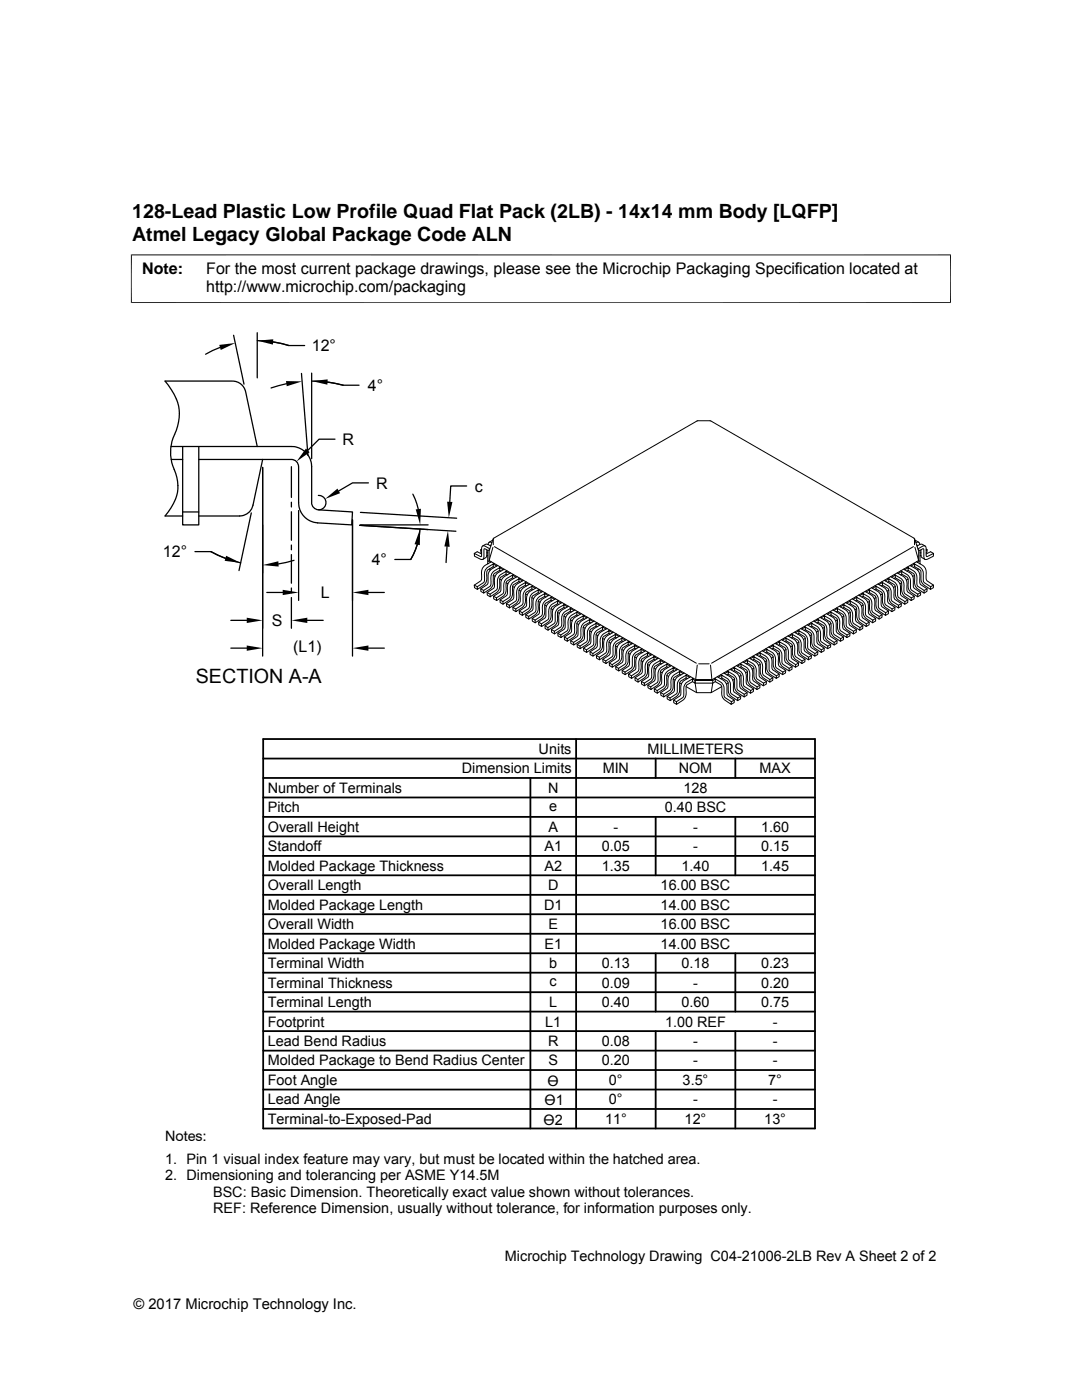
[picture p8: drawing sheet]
<svg xmlns="http://www.w3.org/2000/svg" width="216mm" height="279mm" viewBox="0 0 216 279" stroke-linecap="round" stroke-linejoin="round" font-family="sans-serif">
<g fill="none" stroke="#000" stroke-width=".2">
<path d="M26.1 50.9h163.7M26.2 50.8v9.7M189.7 50.8v9.7M26.1 60.4h163.7M94.6 110.4l.6-.3 .9 .5M94.6 116.8l.6 .3M95.9 117.5l.6 .3M96.1 109.6l-.2 .1M96.1 109.8l-.2-.1v.6h.2M96.3 109l.8-.4 .8 .4M97.1 110.3h.2M97.1 109.7v1.4l-.7 .5"/>
<path d="M97.1 110.8l.2 .1M97.2 118.3l.6 .3M97.3 111.9v.6M97.4 112.5h-.1M97.7 109.7l-.4 .2v2l.6 .3M97.7 113.5l.1 .3M97.7 109.5l-.9-.5h-.5l-.2 .4v1.6l-.2 .1-1.3-.7 .1 .6 1.2 .6h.5l.2-.4v-1.6l.2-.1 .6 .4M98 108.8l-.1 .1M98 112.1l-1.2 .7a2.28 2.28 0 0 0-.7 2.5l-.2 .7-1.3 .8 .1 .5 .5 .3M98.1 108.3l-.5-.1-.2 .5M98.3 107.8l-.7 .4M98.4 109.2l-.8 2.7"/>
<path d="M98.4 107.6v1.1M98.4 114.8l.4 .2M98.4 113.1l.3 .1M98.5 119l.6 .3M98.5 107.4l40.6-23.4h2.6l40.7 23.4 .9 2.6v1.9l-41.2 23.7h-3.3l-41.2-23.7v-1.9zM98.6 112.4l-1.2 .8a2.25 2.25 0 0 0-.7 2.5l-.3 .6-1.2 .8v.5l1.3-.8a2.33 2.33 0 0 0 .6-2.4l.3-.7 1-.6v-.5l.7 .4M98.7 109.1l40.2 23.3M99.3 112.9a2.69 2.69 0 0 0-1.9 3.5l-.2 .3-1.3 .8v.5l.6 .4M99.7 115.6l.4 .2M99.7 113.8l.2 .2M99.8 119.7l.6 .4M99.9 113.2l-1.2 .7a2.21 2.21 0 0 0-.7 2.5l-.3 .7-1.2 .7v.6a2.83 2.83 0 0 0 1.9-3.7l.3-.3 1-.6v-.5l.7 .4"/>
<path d="M100.6 113.6l-1.2 .7a2.32 2.32 0 0 0-.7 2.5l-.3 .7-1.2 .8v.5l.6 .3M101 116.3l.3 .2M101 114.6l.2 .1M101.2 113.9a2.72 2.72 0 0 0-2 3.6l-.1 .2-1.3 .9v.5l1.2-.8a2.41 2.41 0 0 0 .7-2.5l.1-.4 .2-.2 1-.6v-.6l.7 .4M101.9 114.3a2.68 2.68 0 0 0-2 3.6l-.2 .3-1.2 .8v.5l.6 .3M102.3 117.1l.3 .1M102.3 115.3l.2 .2M102.5 114.7l-1.3 .7a2.3 2.3 0 0 0-.7 2.5l-.2 .6-1.2 .8v.5l1.2-.8a2.31 2.31 0 0 0 .7-2.4l.2-.7 1.1-.6v-.5l.7 .4M103.2 115.1l-1.2 .7a2.22 2.22 0 0 0-.7 2.4l-.3 .7-1.2 .8v.5l.6 .4M103.5 116.1l.3 .1M103.5 117.8l.4 .2M103.7 115.4a2.72 2.72 0 0 0-1.9 3.6l-.2 .3-1.2 .8v.5l1.2-.8a2.44 2.44 0 0 0 .7-2.5l.2-.7 1-.5v-.6l.8 .4"/>
<path d="M104.5 115.8l-1.3 .7a2.21 2.21 0 0 0-.7 2.5l-.2 .7-1.3 .8 .1 .5 .6 .3M104.8 118.5l.4 .2M104.8 116.8l.3 .1M105 116.1l-1.2 .8a2.29 2.29 0 0 0-.7 2.5l-.3 .6-1.2 .8 .1 .5 1.2-.8a2.33 2.33 0 0 0 .6-2.4l.3-.7 1-.6v-.5l.7 .4M105.7 116.6l-1.2 .7a2.22 2.22 0 0 0-.7 2.4l-.3 .7-1.2 .8 .1 .5 .5 .4M106.1 119.3l.4 .2M106.1 117.5l.3 .2M106.3 116.9a2.71 2.71 0 0 0-1.9 3.5l-.3 .4-1.2 .7v.6l1.3-.8a2.26 2.26 0 0 0 .6-2.5l.3-.7 1-.6v-.5l.7 .4M107 117.3l-1.2 .7a2.32 2.32 0 0 0-.7 2.5l-.3 .7-1.2 .7 .1 .6 .5 .3M107.4 118.3l.2 .1M107.6 117.6l-1.2 .7a2.26 2.26 0 0 0-.7 2.5l-.3 .7-1.2 .8v.5l1.3-.8a2.43 2.43 0 0 0 .6-2.5l.3-.6 1-.6v-.6l.7 .5M108.3 118a2.71 2.71 0 0 0-2 3.6l-.2 .3-1.2 .8v.5l.6 .3"/>
<path d="M108.7 119l.2 .1M108.9 118.4l-1.2 .7a2.25 2.25 0 0 0-.7 2.4l-.3 .7-1.2 .8v.5l1.2-.8a2.26 2.26 0 0 0 .7-2.4l.3-.7 1-.6v-.5l.7 .4M109.6 118.8l-1.2 .7a2.21 2.21 0 0 0-.7 2.5l-.3 .6-1.2 .8v.6l.6 .3M110 119.8l.2 .1M110.2 119.1l-1.3 .7a2.26 2.26 0 0 0-.6 2.5l-.3 .7-1.2 .8v.5l1.2-.8a2.44 2.44 0 0 0 .7-2.5l.2-.6 1.1-.6v-.6l.7 .4M110.9 119.5a2.71 2.71 0 0 0-2 3.6l-.2 .3-1.2 .8v.5l.6 .3M111.4 119.8l-1.2 .7a2.36 2.36 0 0 0-.7 2.6l-.2 .6-1.3 .8 .1 .5 1.2-.8a2.33 2.33 0 0 0 .6-2.4l.3-.7 1.1-.6v-.5l.7 .4M169.5 119.8l1.2 .7a2.26 2.26 0 0 1 .7 2.5l.3 .7 1.2 .8-.1 .5-1.2-.8a2.44 2.44 0 0 1-.6-2.5l-.3-.6-1-.6v-.5l-.7 .4M170.1 119.5l1.2 .7a2.21 2.21 0 0 1 .7 2.5l.2 .7 1.2 .8v.5l-.6 .3M170.8 119.1l1.2 .7a2.25 2.25 0 0 1 .7 2.5l.2 .7 1.3 .8-.1 .5-1.2-.8a2.26 2.26 0 0 1-.6-2.5l-.3-.6-1.1-.6v-.6l-.7 .4M170.9 119.8l-.2 .1M171.3 118.8a2.71 2.71 0 0 1 2 3.5l.2 .3 1.2 .8v.6l-.6 .3"/>
<path d="M172 118.4l1.2 .7a2.26 2.26 0 0 1 .7 2.4l.3 .7 1.2 .8v.5l-1.2-.8a2.43 2.43 0 0 1-.7-2.5l-.3-.6-1-.6v-.5l-.7 .4M172.2 119l-.2 .1M172.6 118l1.2 .7a2.32 2.32 0 0 1 .7 2.6l.3 .6 1.2 .8v.5l-.6 .3M173.3 117.6a2.71 2.71 0 0 1 2 3.6l.2 .3 1.2 .8v.5l-1.2-.8a2.26 2.26 0 0 1-.7-2.4l-.3-.7-1-.6v-.6l-.7 .5M173.5 118.3l-.2 .1M173.9 117.3l1.2 .7a2.22 2.22 0 0 1 .7 2.5l.3 .7 1.2 .7v.6l-.6 .3M174.6 116.9l1.2 .7a2.29 2.29 0 0 1 .7 2.5l.3 .7 1.2 .7v.6l-1.3-.8a2.33 2.33 0 0 1-.6-2.5l-.3-.7-1-.6v-.5l-.7 .4M174.8 117.5l-.2 .2M174.8 119.3l-.4 .2M175.2 116.6l1.2 .7a2.21 2.21 0 0 1 .7 2.4l.3 .7 1.2 .8-.1 .5-.5 .4M175.9 116.1a2.72 2.72 0 0 1 1.9 3.6l.3 .3 1.2 .8v.5l-1.3-.8a2.44 2.44 0 0 1-.6-2.5l-.3-.6-1-.6v-.5l-.7 .4M176.1 116.8l-.3 .1"/>
<path d="M176.1 118.5l-.4 .2M176.5 115.8l1.2 .7a2.22 2.22 0 0 1 .7 2.5l.2 .7 1.3 .8-.1 .5-.5 .3M177.2 115.4l1.2 .7a2.3 2.3 0 0 1 .7 2.5l.2 .7 1.3 .8-.1 .5-1.2-.8a2.33 2.33 0 0 1-.6-2.5l-.3-.7-1-.5v-.6l-.7 .4M177.4 116.1l-.3 .1M177.4 117.8l-.4 .2M177.7 115.1a2.68 2.68 0 0 1 2 3.5l.2 .3 1.2 .8v.5l-.6 .4M178.5 114.7l1.2 .7a2.19 2.19 0 0 1 .7 2.4l.2 .7 1.2 .8v.5l-1.2-.8a2.41 2.41 0 0 1-.7-2.5v-.4l-.2-.2-1.1-.6v-.5l-.7 .4M178.6 115.3l-.2 .2M178.6 117.1l-.3 .1M179 114.3l1.3 .7a2.32 2.32 0 0 1 .7 2.6l.2 .6 1.2 .8v.5l-.6 .3M179.7 113.9a2.71 2.71 0 0 1 2 3.6l.2 .3 1.2 .8v.5l-1.2-.8a2.25 2.25 0 0 1-.7-2.4l-.2-.7-1.1-.6v-.6l-.7 .4M179.9 116.3l-.3 .2"/>
<path d="M179.9 114.6l-.2 .1M180.3 113.6a2.69 2.69 0 0 1 2 3.5l.2 .4 1.2 .8v.5l-.6 .3M181 113.2l1.2 .7a2.23 2.23 0 0 1 .7 2.5l.3 .7 1.2 .7v.6l-1.2-.8a2.33 2.33 0 0 1-.7-2.5l-.3-.7-1-.6v-.5l-.7 .4M181.1 119.7l-.5 .4M181.2 115.6l-.4 .2M181.2 113.8l-.2 .2M181.6 112.9l1.2 .7a2.28 2.28 0 0 1 .7 2.5l.3 .6 1.2 .8v.5l-.6 .4M182.3 109.1l-40.3 23.3M182.3 112.4a2.71 2.71 0 0 1 2 3.6l.2 .3 1.2 .8v.5a2.83 2.83 0 0 1-2-3.6l-.2-.3-1-.6v-.5l-.7 .4M182.4 119l-.6 .3M182.5 107.6v1.1M182.5 114.8l-.4 .2"/>
<path d="M182.5 113.1l-.3 .1M182.6 109.2l.7 2.7M182.6 107.8l.7 .4M182.8 108.3l.5-.1 .2 .5M182.9 112.1l1.2 .7a2.22 2.22 0 0 1 .7 2.5l.3 .7 1.2 .8-.1 .5-.5 .3M182.9 108.8l.2 .1M183.2 109.5l.9-.5h.5l.2 .4v1.6l.3 .1 1.2-.7-.1 .6-1.2 .6h-.4l-.3-.4v-1.6l-.2-.1-.6 .4M183.2 113.5l-.1 .3M183.2 109.7l.4 .2v2l-.5 .3M183.6 110.3h.2M183.6 112.5h.1M183.6 111.9l-.1 .6"/>
<path d="M183.7 118.3l-.6 .3M183.8 110.8l-.2 .1M183.8 109.7v1.4l.8 .5M184.6 109l-.8-.4-.8 .4M184.8 109.8l.2-.1v.6h-.2M184.8 109.6l.2 .1M185 117.5l-.6 .3M186.3 110.4l-.6-.3-.9 .5M186.3 116.8l-.6 .3M101 120.5l.6 .3M102.3 121.2l.6 .3M103.6 121.9l.6 .4"/>
<path d="M104.9 122.7l.6 .3M106.2 123.4l.6 .4M107.4 120l.4 .2M107.5 124.2l.5 .3M108.7 120.7l.4 .2M108.8 124.9l.5 .3M110 121.5l.3 .2M110 125.6l.6 .4M111.3 122.2l.3 .2M111.3 120.5l.2 .1M111.3 126.4l.6 .3M112.1 120.2l-1.2 .8a2.19 2.19 0 0 0-.7 2.4l-.2 .7-1.2 .8v.5l.5 .4"/>
<path d="M112.5 121.2l.3 .2M112.5 123l.4 .2M112.6 127.1l.6 .4M112.7 120.6a2.71 2.71 0 0 0-1.9 3.5l-.2 .4-1.3 .7v.6l1.3-.8a2.32 2.32 0 0 0 .6-2.5l.3-.7 1-.6v-.5l.7 .4M113.4 121l-1.2 .7a2.3 2.3 0 0 0-.7 2.5l-.2 .7-1.3 .7 .1 .6 .5 .3M113.8 123.7l.4 .2M113.8 122l.2 .1M113.9 127.9l.5 .3M114 121.3l-1.2 .7a2.26 2.26 0 0 0-.7 2.5l-.3 .7-1.2 .8v.5l1.3-.8a2.35 2.35 0 0 0 .6-2.5l.1-.4 .2-.2 1-.6v-.6l.7 .5M114.7 121.7a2.71 2.71 0 0 0-1.9 3.6l-.3 .3-1.2 .8v.5l.6 .3M115.1 124.4l.3 .2M115.1 122.7l.2 .2"/>
<path d="M115.2 128.6l.5 .3M115.3 122.1l-1.2 .7a2.25 2.25 0 0 0-.7 2.4l-.3 .7-1.2 .8v.5l1.2-.8a2.26 2.26 0 0 0 .7-2.4l.3-.7 1-.6v-.5l.7 .4M116 122.5l-1.2 .7a2.29 2.29 0 0 0-.7 2.5l-.3 .6-1.2 .8v.6l.6 .3M116.4 125.2l.3 .2M116.4 123.5l.2 .1M116.4 129.3l.6 .4M116.6 122.8l-1.2 .7a2.26 2.26 0 0 0-.7 2.5l-.3 .7-1.2 .8v.5l1.2-.8a2.43 2.43 0 0 0 .7-2.5l.3-.6 1-.6v-.6l.7 .4M117.3 123.2a2.71 2.71 0 0 0-2 3.6l-.2 .3-1.2 .8v.5l.6 .3M117.7 125.9l.3 .2M117.7 124.2l.2 .1M117.7 130.1l.6 .3M117.9 123.5l-1.3 .7a2.37 2.37 0 0 0-.7 2.6l-.2 .6-1.3 .8 .1 .5 1.2-.8a2.33 2.33 0 0 0 .6-2.4l.3-.7 1.1-.6v-.5l.7 .4"/>
<path d="M118.6 124l-1.3 .6a2.26 2.26 0 0 0-.6 2.5l-.3 .7-1.2 .8v.5l.6 .4M118.9 124.9l.3 .2M119 126.7l.3 .2M119 130.8l.6 .4M119.1 124.3a2.71 2.71 0 0 0-1.9 3.5l-.2 .3-1.3 .8 .1 .6 1.2-.8a2.31 2.31 0 0 0 .6-2.5l.3-.7 1-.6v-.5l.8 .4M119.8 124.7l-1.2 .7a2.29 2.29 0 0 0-.7 2.5l-.2 .7-1.3 .7 .1 .6 .6 .3M120.2 127.4l.4 .2M120.2 125.7l.3 .1M120.3 131.6l.6 .3M120.4 125l-1.2 .7a2.29 2.29 0 0 0-.7 2.5l-.3 .7-1.2 .8 .1 .5a2.8 2.8 0 0 0 1.9-3.6l.2-.3 1-.6v-.6l.7 .4M121.1 125.4a2.72 2.72 0 0 0-1.9 3.6l-.2 .3-1.3 .8 .1 .5 .5 .3M121.5 128.1l.4 .3"/>
<path d="M121.5 126.4l.3 .2M121.6 132.3l.6 .4M121.7 125.8l-1.2 .7a2.25 2.25 0 0 0-.7 2.4l-.3 .7-1.2 .8v.5a2.79 2.79 0 0 0 1.9-3.6l.3-.3 1-.6v-.5l.7 .4M122.4 126.2l-1.2 .7a2.36 2.36 0 0 0-.7 2.5l-.3 .6-1.2 .8v.6l.6 .3M122.8 128.9l.3 .2M122.8 127.1l.2 .2M122.9 133.1l.5 .3M123 126.5l-1.2 .7a2.23 2.23 0 0 0-.7 2.5l-.3 .7-1.2 .8v.5l1.2-.8a2.4 2.4 0 0 0 .7-2.5l.3-.7 1-.6v-.5l.7 .4M123.7 126.9a2.71 2.71 0 0 0-2 3.6l-.2 .3-1.2 .8v.5l.6 .3M124.1 129.6l.3 .2M124.1 127.9l.2 .1M124.1 133.8l.6 .3"/>
<path d="M124.3 127.3l-1.3 .7a2.33 2.33 0 0 0-.7 2.5l-.2 .6-1.2 .8v.5a2.8 2.8 0 0 0 1.9-3.6l.2-.3 1.1-.6v-.5l.7 .4M125 127.7l-1.2 .7a2.26 2.26 0 0 0-.7 2.4l-.3 .7-1.2 .8v.5l.6 .4M125.3 130.4l.4 .2M125.3 128.6l.3 .2M125.4 134.5l.6 .4M125.5 128a2.69 2.69 0 0 0-1.9 3.5l-.2 .3-1.2 .9v.5l1.2-.8a2.42 2.42 0 0 0 .7-2.5l.2-.7 1-.6v-.5l.8 .4M126.3 128.4l-1.3 .7a2.25 2.25 0 0 0-.7 2.5l-.2 .7-1.2 .8v.5l.6 .3M126.6 131.1l.4 .2M126.6 129.4l.3 .1M126.7 135.3l.6 .3M126.8 128.7l-1.2 .7a2.32 2.32 0 0 0-.7 2.5l-.2 .7-1.3 .8 .1 .5a2.8 2.8 0 0 0 1.9-3.6l.2-.3 1-.6v-.6l.7 .4M127.5 129.1l-1.2 .7a2.26 2.26 0 0 0-.7 2.5l-.3 .7-1.2 .8 .1 .5 .5 .3"/>
<path d="M127.9 131.8l.4 .3M127.9 130.1l.3 .2M128 136l.6 .3M128.1 129.5a2.68 2.68 0 0 0-1.9 3.5l-.3 .3-1.2 .8v.5a2.79 2.79 0 0 0 2-3.6l.2-.3 1-.6v-.5l.7 .4M128.8 129.9l-1.2 .7a2.41 2.41 0 0 0-.7 2.5l-.3 .6-1.2 .8 .1 .5 .5 .4M129.2 132.6l.4 .2M129.2 130.9l.2 .1M129.3 136.8l.5 .3M129.4 130.2l-1.2 .7a2.22 2.22 0 0 0-.7 2.5l-.3 .7-1.2 .8v.5l1.3-.8a2.4 2.4 0 0 0 .6-2.5l.3-.7 1-.5v-.6l.7 .4M130.1 130.6a2.71 2.71 0 0 0-2 3.6l-.2 .3-1.2 .8v.5l.6 .3M130.5 133.3l.4 .2M130.5 131.6l.2 .1"/>
<path d="M130.6 137.5l.5 .3M130.7 131l-1.2 .7a2.21 2.21 0 0 0-.7 2.4l-.3 .7-1.2 .8v.5a2.8 2.8 0 0 0 1.9-3.6l.3-.3 1-.6v-.5l.7 .4M131.4 131.4l-1.2 .7a2.29 2.29 0 0 0-.7 2.5l-.3 .6-1.2 .8v.5l.6 .4M131.8 134.1l.3 .2M131.8 132.3l.2 .2M131.8 138.2l.6 .4M132 131.7l-1.3 .7a2.22 2.22 0 0 0-.6 2.5l-.3 .7-1.2 .7v.6l1.2-.8a2.42 2.42 0 0 0 .7-2.5l.2-.7 1.1-.6v-.5l.7 .4M132.7 132.1l-1.3 .7a2.22 2.22 0 0 0-.6 2.5l-.3 .7-1.2 .8v.5l.6 .3M133.1 134.8l.3 .2M133.1 133.1l.2 .1M133.1 139l.6 .3M133.2 132.4l-1.2 .7a2.32 2.32 0 0 0-.7 2.5l-.2 .7-1.3 .8 .1 .5a2.8 2.8 0 0 0 1.9-3.6l.2-.3 1.1-.6v-.6l.7 .4"/>
<path d="M133.9 132.8l-1.2 .7a2.22 2.22 0 0 0-.7 2.5l-.2 .7-1.2 .8v.5l.5 .3M134.3 133.8l.3 .2M134.3 135.6l.4 .1M134.4 139.7l.6 .3M134.5 133.2a2.68 2.68 0 0 0-1.9 3.5l-.2 .3-1.3 .8v.5l1.3-.8a2.22 2.22 0 0 0 .6-2.4l.3-.7 1-.6v-.5l.7 .4M135.2 133.6l-1.2 .7a2.33 2.33 0 0 0-.7 2.5l-.2 .6-1.3 .8 .1 .5 .5 .4M135.6 136.3l.4 .2M135.6 134.6l.2 .1M135.8 133.9l-1.2 .7a2.22 2.22 0 0 0-.7 2.5l-.3 .7-1.2 .8v.5a2.8 2.8 0 0 0 1.9-3.6l.3-.4 1-.5v-.6l.7 .4M136.5 134.3a2.68 2.68 0 0 0-1.9 3.6l-.3 .3-1.2 .8v.5l.6 .3M136.9 137l2.2 1.2h2.7l2.2-1.2M136.9 135.3l.2 .1"/>
<path d="M137.1 134.6a2.71 2.71 0 0 0-2 3.6l-.2 .3-1.2 .8v.5a2.84 2.84 0 0 0 1.9-3.6l.3-.3 1-.6v-.5l.7 .4M137.8 135.1l-1.2 .7a2.25 2.25 0 0 0-.7 2.5l-.3 .6-1.2 .8v.5l.6 .4M138.4 135.4a2.72 2.72 0 0 0-2 3.5l-.1 .3-1.3 .8v.6l1.2-.8a2.41 2.41 0 0 0 .7-2.6v-.3l.3-.3 1-.6v-.5l.5 .3M138.7 136.3l.3 1.9M138.7 135.8v.5M138.7 135.8h3.5M138.7 135.8v.5l-.5-.3M139.1 132.7l-.3 2.9h3.3M139.4 132.5h2.1M141.8 132.7l.2 2.9M142.2 135.8l-.3 2.4M142.5 135.4a2.71 2.71 0 0 1 2 3.5l.2 .4 1.2 .7v.6l-1.2-.8a2.24 2.24 0 0 1-.7-2.5l-.2-.7-1.1-.6v-.5l-.5 .3"/>
<path d="M142.7 136l-.5 .3h-3.5M143.1 135.1a2.69 2.69 0 0 1 2 3.5l.2 .3 1.2 .8v.5l-.6 .4M143.8 134.6a2.72 2.72 0 0 1 2 3.6l.1 .3 1.3 .8v.5a2.8 2.8 0 0 1-1.9-3.6l-.3-.3-1-.6v-.5l-.7 .4M144 135.3l-.2 .1M144.4 134.3l1.2 .7a2.33 2.33 0 0 1 .7 2.5l.3 .7 1.2 .8v.5l-.6 .3M145.1 133.9a2.71 2.71 0 0 1 2 3.6l.2 .3 1.2 .8v.5a2.83 2.83 0 0 1-1.9-3.6l-.3-.4-1-.5v-.6l-.7 .4M145.3 136.3l-.4 .2M145.3 134.6l-.2 .1M145.7 133.6l1.2 .7a2.22 2.22 0 0 1 .7 2.4l.3 .7 1.2 .8v.5l-.6 .4M146.4 133.2l1.2 .7a2.32 2.32 0 0 1 .7 2.5l.3 .6 1.2 .8v.5a2.8 2.8 0 0 1-2-3.6l-.2-.3-1-.6v-.5l-.7 .4M146.5 139.7l-.6 .3M146.6 133.8l-.3 .2"/>
<path d="M146.6 135.6l-.4 .1M147 132.8l1.2 .7a2.21 2.21 0 0 1 .7 2.5l.2 .7 1.3 .8-.1 .5-.5 .3M147.7 132.4l1.2 .7a2.22 2.22 0 0 1 .7 2.5l.3 .7 1.2 .8-.1 .5-1.2-.8a2.42 2.42 0 0 1-.6-2.5l-.3-.6-1-.6v-.6l-.7 .4M147.8 139l-.6 .3M147.9 133.1l-.3 .1M147.9 134.8l-.4 .2M148.3 132.1l1.2 .7a2.26 2.26 0 0 1 .7 2.5l.2 .7 1.2 .8v.5l-.6 .3M148.9 131.7l1.3 .7a2.21 2.21 0 0 1 .7 2.4l.2 .8 1.3 .7-.1 .6a2.8 2.8 0 0 1-1.9-3.6l-.2-.4-1.1-.6v-.5l-.7 .4M149.1 138.2l-.6 .4M149.1 132.3l-.2 .2M149.1 134.1l-.3 .2M149.5 131.4a2.71 2.71 0 0 1 2 3.5l.2 .3 1.2 .8v.5l-.6 .4"/>
<path d="M150.2 131l1.2 .7a2.22 2.22 0 0 1 .7 2.4l.3 .7 1.2 .8v.5l-1.2-.8a2.4 2.4 0 0 1-.7-2.5l-.3-.6-1-.6v-.5l-.7 .4M150.4 137.5l-.6 .3M150.4 131.6l-.2 .1M150.4 133.3l-.3 .2M150.8 130.6l1.2 .7a2.36 2.36 0 0 1 .7 2.5l.3 .7 1.2 .8v.5l-.6 .3M151.5 130.2a2.68 2.68 0 0 1 2 3.6l.2 .3 1.2 .8v.5a2.79 2.79 0 0 1-1.9-3.6l-.3-.4-1-.5v-.6l-.7 .4M151.6 136.8l-.5 .3M151.7 130.9l-.2 .1M151.7 132.6l-.3 .2M152.1 129.9l1.2 .7a2.31 2.31 0 0 1 .7 2.5l.3 .6 1.2 .8v.5l-.6 .4M152.8 129.5l1.2 .7a2.32 2.32 0 0 1 .7 2.5l.3 .6 1.2 .8v.5a2.8 2.8 0 0 1-1.9-3.6l-.3-.3-1-.6v-.5l-.7 .4M152.9 136l-.5 .3"/>
<path d="M153 130.1l-.2 .2M153 131.8l-.4 .3M153.4 129.1l1.2 .7a2.25 2.25 0 0 1 .7 2.5l.3 .7 1.2 .8-.1 .5-.5 .3M154.1 128.7a2.69 2.69 0 0 1 1.9 3.6l.3 .3 1.2 .8v.5l-1.3-.8a2.42 2.42 0 0 1-.6-2.5l-.3-.6-1-.6v-.6l-.7 .4M154.2 135.3l-.6 .3M154.3 129.4l-.3 .1M154.3 131.1l-.4 .2M154.7 128.4l1.2 .7a2.26 2.26 0 0 1 .7 2.5l.2 .7 1.3 .8-.1 .5-.5 .3M155.4 128l1.2 .7a2.33 2.33 0 0 1 .7 2.5l.2 .6 1.3 .9-.1 .5a2.8 2.8 0 0 1-1.9-3.6l-.2-.4-1-.6v-.5l-.7 .4M155.5 134.5l-.6 .4M155.6 128.6l-.3 .2M155.6 130.4l-.4 .2"/>
<path d="M155.9 127.7a2.71 2.71 0 0 1 2 3.5l.2 .3 1.2 .8v.5l-.6 .4M156.7 127.3l1.2 .7a2.22 2.22 0 0 1 .7 2.4l.2 .7 1.2 .8v.5l-1.2-.8a2.4 2.4 0 0 1-.7-2.5l-.2-.6-1.1-.6v-.5l-.7 .4M156.8 133.8l-.6 .3M156.8 127.9l-.2 .1M156.8 129.6l-.3 .2M157.2 126.9l1.3 .7a2.36 2.36 0 0 1 .6 2.5l.3 .7 1.2 .8v.5l-.6 .3M157.9 126.5l1.3 .7a2.22 2.22 0 0 1 .6 2.5l.3 .7 1.2 .8v.5a2.79 2.79 0 0 1-1.9-3.6l-.2-.4-1.1-.6v-.5l-.7 .4M158.1 133.1l-.6 .3M158.1 127.1l-.2 .2M158.1 128.9l-.3 .2M158.5 126.2a2.72 2.72 0 0 1 2 3.5l.2 .3 1.2 .8v.6l-.6 .3M159.2 125.8l1.2 .7a2.29 2.29 0 0 1 .7 2.5l.3 .6 1.2 .8v.5a2.8 2.8 0 0 1-1.9-3.6l-.3-.3-1-.6v-.5l-.7 .4"/>
<path d="M159.3 132.3l-.5 .4M159.4 126.4l-.2 .2M159.4 128.1l-.4 .3M159.8 125.4l1.2 .7a2.29 2.29 0 0 1 .7 2.5l.3 .7 1.2 .8v.5l-.6 .3M160.5 125a2.71 2.71 0 0 1 2 3.6l.2 .3 1.2 .8v.5a2.79 2.79 0 0 1-2-3.6l-.2-.3-1-.6v-.6l-.7 .4M160.6 131.6l-.6 .3M160.7 127.4l-.4 .2M160.7 125.7l-.3 .1M161.1 124.7l1.2 .7a2.26 2.26 0 0 1 .7 2.5l.3 .7 1.2 .7-.1 .6-.5 .3M161.8 124.3l1.2 .7a2.42 2.42 0 0 1 .7 2.5l.3 .6 1.2 .8-.1 .6a2.8 2.8 0 0 1-1.9-3.6l-.2-.4-1-.6v-.5l-.7 .4M161.9 130.8l-.6 .4M162 124.9l-.3 .2"/>
<path d="M162 126.7l-.4 .2M162.3 124a2.71 2.71 0 0 1 2 3.5l.2 .3 1.3 .8-.1 .5-.6 .4M163.1 123.5l1.2 .7a2.26 2.26 0 0 1 .7 2.5l.2 .7 1.3 .8-.1 .5-1.2-.8a2.43 2.43 0 0 1-.7-2.5l-.2-.6-1-.6v-.5l-.8 .4M163.2 130.1l-.6 .3M163.3 124.2l-.3 .1M163.3 125.9l-.4 .2M163.6 123.2l1.2 .7a2.29 2.29 0 0 1 .8 2.5l.2 .7 1.2 .8v.5l-.6 .3M164.3 122.8l1.3 .7a2.25 2.25 0 0 1 .7 2.5l.2 .7 1.2 .8v.5l-1.2-.8a2.26 2.26 0 0 1-.7-2.4l-.2-.7-1.1-.6v-.6l-.7 .4M164.5 129.3l-.6 .4M164.5 123.5l-.2 .1M164.5 125.2l-.3 .2M164.9 122.5a2.72 2.72 0 0 1 2 3.5l.2 .3 1.2 .8v.6l-.6 .3"/>
<path d="M165.6 122.1l1.2 .7a2.26 2.26 0 0 1 .7 2.4l.3 .7 1.2 .8v.5l-1.2-.8a2.35 2.35 0 0 1-.7-2.4v-.4l-.3-.3-1-.6v-.5l-.7 .4M165.8 128.6l-.6 .3M165.8 122.7l-.2 .2M165.8 124.4l-.3 .3M166.2 121.7l1.2 .7a2.3 2.3 0 0 1 .7 2.5l.3 .7 1.2 .8v.5l-.6 .3M166.9 121.3a2.71 2.71 0 0 1 2 3.6l.2 .3 1.2 .8v.5l-1.2-.8a2.32 2.32 0 0 1-.7-2.5l-.3-.6-1-.6v-.6l-.7 .5M167 127.9l-.5 .3M167.1 123.7l-.3 .2M167.1 122l-.2 .1M167.5 121l1.2 .7a2.19 2.19 0 0 1 .7 2.5l.3 .7 1.2 .7v.6l-.6 .3M168.2 120.6l1.2 .7a2.36 2.36 0 0 1 .7 2.5l.3 .7 1.2 .7v.6l-1.3-.8a2.33 2.33 0 0 1-.6-2.5l-.3-.7-1-.6v-.5l-.7 .4M168.3 127.1l-.6 .4"/>
<path d="M168.4 121.2l-.3 .2M168.4 123l-.4 .2M168.8 120.2l1.2 .8a2.18 2.18 0 0 1 .7 2.4l.2 .7 1.3 .8-.1 .5-.5 .4M169.6 126.4l-.6 .3M169.7 120.5l-.3 .1M169.7 122.2l-.4 .2M170.9 125.6l-.6 .4M170.9 121.5l-.3 .2M172.2 124.9l-.6 .3M172.2 120.7l-.3 .2M173.4 124.2l-.5 .3M173.5 120l-.3 .2"/>
<path d="M174.7 123.4l-.5 .4M176 122.7l-.6 .3M177.3 121.9l-.6 .4M178.6 121.2l-.6 .3M179.9 120.5l-.6 .3"/>
</g>
<g fill="none" stroke="#000" stroke-width=".25">
<path d="M43.9 69.3l-2.9 1.4M46.6 66.9l2.1 9.8M51.3 66.4v9M51.3 68h1.3a21.6 21.6 0 0 1 5 1M54.5 68.2l3.1 .7M57.1 76.6l-3 .8M57.6 69h3.2M60.2 74.5l1.2 16.4M62.2 76.1l2.5 .1 3.8 .7h3.1M62.2 74.5v17M65.3 76.2l3.2 .7M34.1 89.1h24a4 4 0 0 1 4.1 4v7.2a1.43 1.43 0 0 0 1.3 1.4l6.8 .5-.1 2.6-6.8-.4a4.1 4.1 0 0 1-3.8-4.1v-7.2a1.45 1.45 0 0 0-1.5-1.4h-18.4"/>
<path d="M34.2 91.7h2.2M36.4 89.1v15.7h3.3v-15.7M51.3 89.1l-2.3-10.9a2.7 2.7 0 0 0-2.6-2.1h-13.5a9.7 9.7 0 0 1 2.9 7.3l-.6 2.5a9 9 0 0 0-.1 8.5 7.7 7.7 0 0 1-1.6 7.8l-.6 .8h3.5M52.4 91.7l-1.9 9.1a2.74 2.74 0 0 1-2.7 2.2h-8.1M52.4 93.3v37.6M58.1 93.1v6.2M63.5 98.9a1.43 1.43 0 0 1 1.5 1.4 1.43 1.43 0 0 1-1.5 1.4M66.8 87.7h-3.1l-2.3 2.2M73.5 96.4h-3.2l-2.7 1.6M82.4 98.6l1.1 3M93.1 97h-3.2l-.2 3.2M36.4 102.2h3.3"/>
<path d="M38.9 110.1h3.2M42.1 110.1a21.8 21.8 0 0 0 5.9 2.2M42.1 110.1l2.9 1.3M50.1 102.4l-2.4 11.5M53.2 118.2h3.2M58.1 100.2v1M58.1 102.1v5.7M58.1 108.8v.9M58.1 110.7v5.7M58.1 117.3v1M58.1 119.3v6.1M58.7 111.8l-3.1 .7"/>
<path d="M59.6 101.9v17.9M70.3 103.7v27.2M71.9 104.8h13.5M71.9 102.3l19.2 1.1M73.5 118.2h3.2M83.2 108.7l-1.2 2.9M83.8 105.6a13.5 13.5 0 0 1-1.8 6.1h-3.2M85.4 105.7l-13.6-.9 19.2 1.2M89.2 109.1l-.2 3.2M46.1 123.8h3.1M46.1 129.3h3.1M61.3 123.8h3.2"/>
<path d="M73.5 129.3h3.2"/>
</g>
<g fill="none" stroke="#000" stroke-width=".36">
<path d="M52.5 159.2h110.1M52.5 155.3h110.1M52.5 151.4h110.1M52.5 147.5h110.1v77.7h-110.1zM105.8 155.3v69.9M115 147.5v77.7M130.8 151.4v3.9M146.7 151.4v3.9M52.5 166.9h110.1M52.5 163h110.1M52.5 178.6h110.1M52.5 174.7h110.1"/>
<path d="M52.5 170.8h110.1M130.8 163v11.7M146.7 163v11.7M52.5 194.1h110.1M52.5 186.4h110.1M52.5 182.5h110.1M52.5 190.2h110.1M52.5 198h110.1M130.8 190.2v11.7M146.7 190.2v11.7M52.5 201.9h110.1M52.5 213.6h110.1"/>
<path d="M52.5 205.8h110.1M52.5 209.7h110.1M52.5 217.4h110.1M130.8 205.8v19.4M146.7 205.8v19.4M52.5 221.3h110.1"/>
</g>
<g fill="#000">
<path d="M43.8 68.8l3.1-.3-2.9 1.3zM51.3 68l3.2-.3v1.1zM57.1 76.1h3.2l-3.1 1zM62.2 76.1l3.2-.4-.1 1.1zM61 89.5l.8 .8-2.6 1.8zM64.9 99.6l2.4-2.1 .6 .9zM45.1 110.9l2.9 1.4-3.2-.4zM52.4 112.8l3.1-.8 .1 1.1zM56.4 117.7l3.2 .5-3.2 .6zM70.3 118.2l3.2-.5v1.1zM83.8 105.6v3.2l-1.1-.2zM83 101.7l1-.2-.2 3.3z"/>
<path d="M89.4 105.9l.3 3.2h-1zM89.2 100.1l1.1 .1-.7 3.1zM49.2 123.3l3.2 .5-3.2 .5zM49.2 128.8l3.2 .5-3.2 .6zM58.1 123.8l3.2-.5v1zM70.3 129.3l3.2-.5v1.1z"/>
</g>
<g font-size="3.9">
<text x="26.4" y="43.5">128-Lead Plastic Low Profile Quad Flat Pack (2LB) - 14x14 mm Body [LQFP]</text>
<text x="26.4" y="48">Atmel Legacy Global Package Code ALN</text>
<text x="39.1" y="136.3">SECTION A-A</text>
</g>
<g font-size="3.2">
<text x="28.4" y="54.6">Note:</text>
<text x="41.1" y="58.3">http://www.microchip.com/packaging</text>
<text x="41.1" y="54.6">For the most current package drawings, please see the Microchip Packaging Specification located at</text>
<text x="62.2" y="70.1">12°</text>
<text x="73.4" y="78">4°</text>
<text x="68.4" y="88.8">R</text>
<text x="75" y="97.5">R</text>
<text x="94.8" y="98.1">c</text>
<text x="32.5" y="111.2">12°</text>
<text x="74.2" y="112.8">4°</text>
<text x="64" y="119.4">L</text>
<text x="54.2" y="124.9">S</text>
<text x="58.5" y="130.2">(L1)</text>
</g>
<g font-size="2.9">
<text x="92.2" y="154.3">Dimension Limits</text>
<text x="107.5" y="150.5">Units</text>
<text x="120.3" y="154.3">MIN</text>
<text x="129.2" y="150.5">MILLIMETERS</text>
<text x="135.4" y="154.3">NOM</text>
<text x="151.6" y="154.3">MAX</text>
<text x="53.4" y="158.2">Number of Terminals</text>
<text x="109.3" y="158.2">N</text>
<text x="109.6" y="161.8">e</text>
<text x="136.4" y="158.2">128</text>
<text x="53.4" y="166">Overall Height</text>
<text x="53.4" y="162.1">Pitch</text>
<text x="109.4" y="166">A</text>
<text x="122.4" y="166">-</text>
<text x="132.6" y="162.1">0.40 BSC</text>
<text x="138.3" y="166">-</text>
<text x="151.9" y="166">1.60</text>
<text x="53.4" y="173.8">Molded Package Thickness</text>
<text x="53.4" y="169.9">Standoff</text>
<text x="108.6" y="169.9">A1</text>
<text x="108.6" y="173.8">A2</text>
<text x="120.1" y="169.9">0.05</text>
<text x="120.1" y="173.8">1.35</text>
<text x="136" y="173.8">1.40</text>
<text x="138.3" y="169.9">-</text>
<text x="151.9" y="173.8">1.45</text>
<text x="151.9" y="169.9">0.15</text>
<text x="53.4" y="177.7">Overall Length</text>
<text x="109.3" y="177.7">D</text>
<text x="131.8" y="177.7">16.00 BSC</text>
<text x="53.4" y="181.5">Molded Package Length</text>
<text x="53.4" y="185.4">Overall Width</text>
<text x="108.6" y="181.5">D1</text>
<text x="109.4" y="185.4">E</text>
<text x="131.8" y="185.4">16.00 BSC</text>
<text x="131.8" y="181.5">14.00 BSC</text>
<text x="53.4" y="189.3">Molded Package Width</text>
<text x="108.6" y="189.3">E1</text>
<text x="131.8" y="189.3">14.00 BSC</text>
<text x="53.4" y="193.2">Terminal Width</text>
<text x="53.4" y="197.1">Terminal Thickness</text>
<text x="109.6" y="193.2">b</text>
<text x="109.7" y="196.8">c</text>
<text x="120.1" y="193.2">0.13</text>
<text x="120.1" y="197.1">0.09</text>
<text x="136" y="193.2">0.18</text>
<text x="138.3" y="197.1">-</text>
<text x="151.9" y="197.1">0.20</text>
<text x="151.9" y="193.2">0.23</text>
<text x="53.4" y="201">Terminal Length</text>
<text x="109.6" y="201">L</text>
<text x="120.1" y="201">0.40</text>
<text x="136" y="201">0.60</text>
<text x="151.9" y="201">0.75</text>
<text x="53.4" y="204.9">Footprint</text>
<text x="53.4" y="208.7">Lead Bend Radius</text>
<text x="108.8" y="204.9">L1</text>
<text x="109.3" y="208.7">R</text>
<text x="120.1" y="208.7">0.08</text>
<text x="132.7" y="204.9">1.00 REF</text>
<text x="138.3" y="208.7">-</text>
<text x="154.2" y="204.9">-</text>
<text x="154.2" y="208.7">-</text>
<text x="53.4" y="212.6">Molded Package to Bend Radius Center</text>
<text x="109.4" y="212.6">S</text>
<text x="120.1" y="212.6">0.20</text>
<text x="138.3" y="212.6">-</text>
<text x="154.2" y="212.6">-</text>
<text x="53.4" y="216.5">Foot Angle</text>
<text x="53.4" y="220.4">Lead Angle</text>
<text x="108.7" y="220.6">ϴ1</text>
<text x="109.3" y="216.7">ϴ</text>
<text x="121.5" y="216.5">0°</text>
<text x="121.5" y="220.4">0°</text>
<text x="136.2" y="216.5">3.5°</text>
<text x="138.3" y="220.4">-</text>
<text x="153.3" y="216.5">7°</text>
<text x="154.2" y="220.4">-</text>
<text x="32.9" y="227.6">Notes:</text>
<text x="53.4" y="224.3">Terminal-to-Exposed-Pad</text>
<text x="108.5" y="224.5">ϴ2</text>
<text x="120.7" y="224.3">11°</text>
<text x="136.6" y="224.3">12°</text>
<text x="152.5" y="224.3">13°</text>
<text x="32.9" y="232.2">1. Pin 1 visual index feature may vary, but must be located within the hatched area.</text>
<text x="32.9" y="235.5">2. Dimensioning and tolerancing per ASME Y14.5M</text>
<text x="42.5" y="238.8">BSC: Basic Dimension. Theoretically exact value shown without tolerances.</text>
<text x="42.5" y="242.2">REF: Reference Dimension, usually without tolerance, for information purposes only.</text>
<text x="100.7" y="251.7">Microchip Technology Drawing C04-21006-2LB Rev A Sheet 2 of 2</text>
<text x="26.6" y="261.3">© 2017 Microchip Technology Inc.</text>
</g>
</svg>
